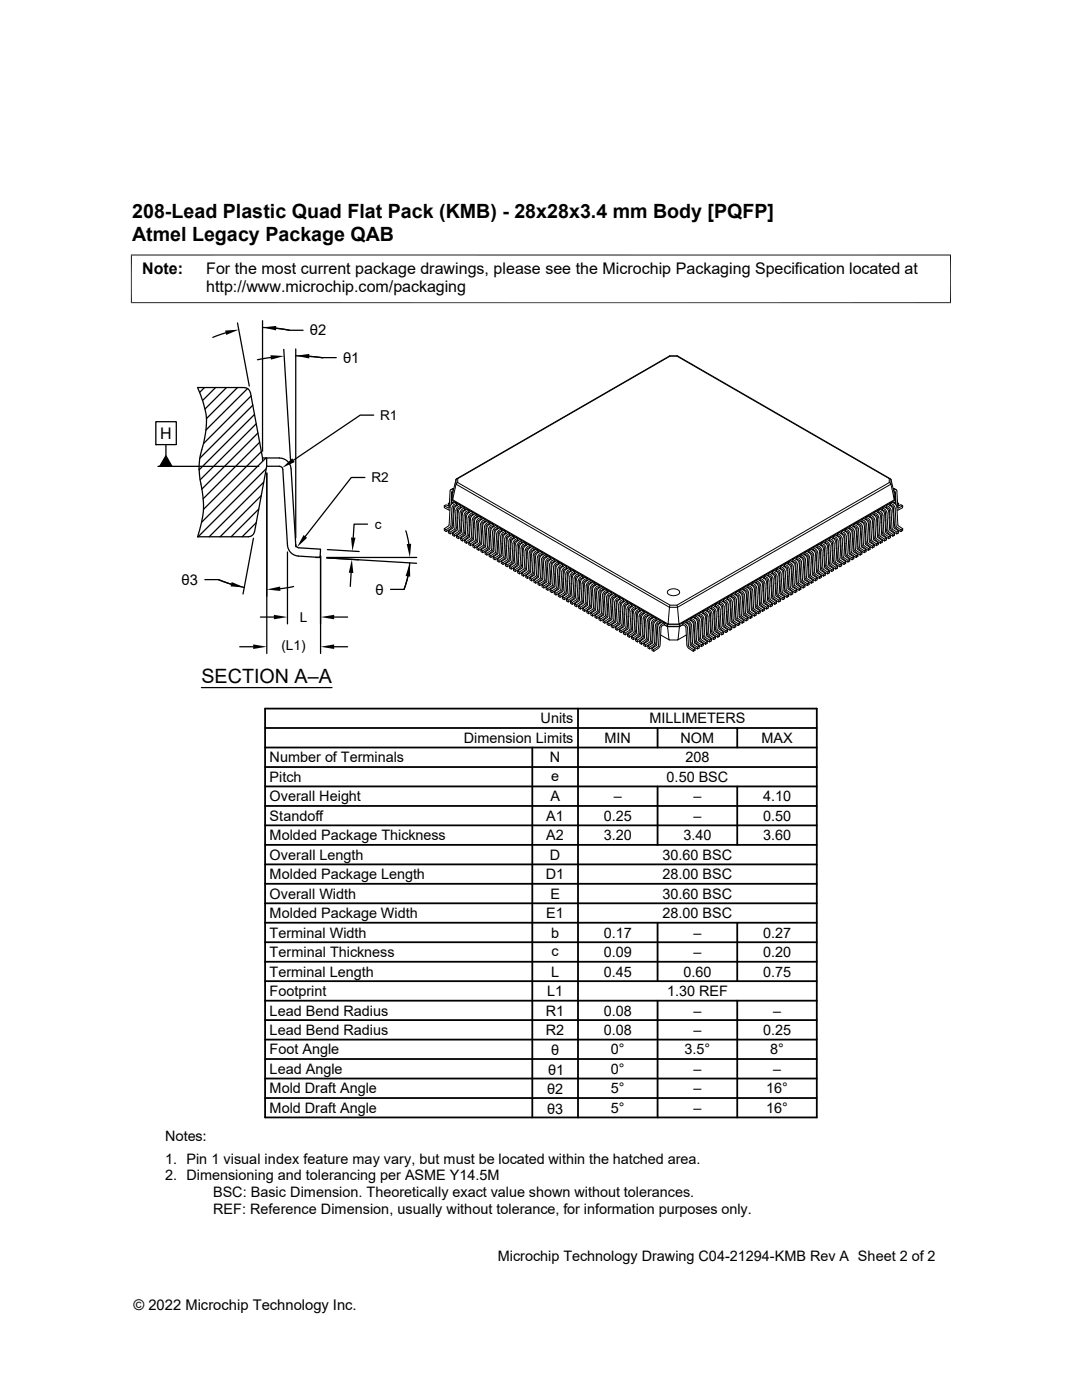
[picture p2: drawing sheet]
<svg xmlns="http://www.w3.org/2000/svg" width="216mm" height="279mm" viewBox="0 0 216 279" stroke-linecap="round" stroke-linejoin="round" font-family="sans-serif">
<g fill="none" stroke="#000" stroke-width=".2">
<path d="M26.1 50.9h163.7M26.2 50.8v9.7M189.7 50.8v9.7M26.1 60.4h163.7M133.6 71l.1 .1M135.1 71.1l42.6 24.5M135.1 71h-1.5l-42.5 24.6M90.1 98.8l-.1 1.9M90.1 98.4v1.8M90.1 99.8l43.1 24.9M90.3 97.8l-.4-.1-.1 .3-.2 3.3-1-.4M90.3 97.7l.2 .2"/>
<path d="M90.4 98.2l-.2-.1-.1 .3M90.4 98.3l-.3 .1M90.6 97.5l-.7 .2M91 95.7v.9l42.6 24.6h1.6l42.6-24.6v-.9M91 95.7l-.7 2.8v1.2M91.3 95.5l42.4-24.4h1.4l42.3 24.4v.8l-42.3 24.5h-1.4l-42.4-24.5zM91.3 96.3l-.3 .3-.7 3.1 43 24.8M91.3 95.5l-.3 .2M177.4 95.5l.4 .2M177.8 95.7l.7 2.8v1.2l-.7-3.1-.4-.3M178.2 97.5l.6 .2M178.4 98.2l.2-.1 .1 .3"/>
<path d="M178.4 98.3l.3 .1v1.8M178.5 99.7l-43 24.8-.4-3.7M178.5 97.7l-.2 .2M178.5 97.8l.3-.1 .2 .3 .2 3.3 .9-.4-.3-.2-.7 .3M178.7 98.8l.1 1.9M178.7 99.8l-43.1 24.9v.4h-2.4M88.6 105.5l.1 .4 .3 .2 1-.6 .2-.4 .3-3.8 .6-.5v-.4l-.3-.2-.7 .3-.2 .4-.3 3.9-1 .7 .4 .2v.4M89.5 100.5v.4h.1M89.6 101l-.6-.3-.4 .2 .1 .4 1.1 .5M89.7 100.4l-.2 .1 .2 .1M89.9 105.2l-.9 .5M90.1 100.2l.3 .2"/>
<path d="M90.1 100.2l.1 .3M90.3 106.5v.3l.4 .2 .9-.6 .3-.4 .2-3.8 .6-.5v-.4l-.3-.2-.6 .4-.3 .4-.3 3.9-.9 .7 .3 .2 .1 .3M90.3 105.4l-.8 .6 .3 .2v.4M90.5 101.7l.1 .5M90.6 101.7l-.3 3.7M90.6 101.7l.4-.7 .6-.4 .3 .3v.3l-.6 .5-.2 3.6M90.7 105.6l-.9 .6M91.1 105.3l-.3 .6-1 .7-.3-.2v-.4M91.1 100.8h.1M91.1 100.4l-.6 .4-.3 .5-.3 3.9M91.2 103.3l.2 .1M91.4 101.2l-.4 .5-.3 3.9"/>
<path d="M91.9 101.2l.2 .1M91.9 100.9l-.5 .2M91.9 106.4l-.8 .5 .3 .2 .1 .4M92 103.8h.2M92.7 101.9l.5-.3 .4 .2v.4l-.7 .5-.2 3.8-.3 .3-.9 .7-.4-.2v-.4M92.7 101.9l-.4 .6-.4 3.9M92.7 101.7l.2 .1M92.7 101.3l-.6 .4-.3 .5-.2 3.8-1 .7M92.8 104.2l.2 .1M92.9 106.6l-1 .8 .3 .2 .1 .4M93 103.1l-.1 3.5M93.1 103.1l.4-.8 .5-.3 .4 .3v.3l-.7 .5-.2 3.9-.3 .3-.9 .7-.4-.2v-.4"/>
<path d="M93.4 103.3l-.2 3.5-1 .8M93.6 107.3l-.9 .6 .4 .2v.3M93.6 102.2h.1M93.6 101.8l-.7 .4-.3 .5-.2 3.7-1 .7M93.6 107.3l.3-3.9 .3-.5 .6-.4 .4 .2v.4l-.6 .5-.3 3.8-.3 .4-.9 .6-.4-.2v-.3M93.7 104.7l.1 .1M93.9 107.5l-.8 .6M94.3 108.8l.1 .4 .3 .2 .9-.6M94.4 102.6l.1 .1M94.4 102.3l-.6 .3-.4 .7M94.4 107.8l-.9 .5 .4 .2v.4M94.5 105.2l.1 .1"/>
<path d="M94.7 103l-.4 .6-.4 3.9M94.7 108l-.8 .5M95.1 103.3l.5-.3 .4 .2v.4l-.6 .5-.3 3.8-.3 .4-.9 .6-.4-.2v-.4M95.1 103.3l-.4 .6-.3 3.9M95.2 102.7l-.5 .3M95.2 103.1l.1 .1M95.2 108.2l-.9 .6 .4 .2v.4M95.3 105.6l.1 .1M95.5 103.5l-.4 .6-.4 3.9M95.5 104.5l-.3 3.7M95.5 104.5l.4-.8 .5-.2 .4 .2v.3l-.6 .5-.2 3.6-.5 .7M95.7 108.2l-1 .8"/>
<path d="M95.8 104.7l-.1 3.5M96 103.6l.1 .1M96 103.2l-.5 .3M96 108.7l-.9 .6 .4 .2v.3M96 108.7l.3-3.9 .3-.5 .7-.4 .3 .2v.4l-.6 .5-.3 3.8-.2 .4-1 .6-.3-.2-.1-.3M96.1 106.1l.1 .1M96.4 108.9l-.9 .6M96.8 110.2v.4l.4 .2 .9-.7 .3-.4 .2-3.8 .6-.4v-.4l-.3-.2-.6 .3-.3 .4-.3 3.9-.9 .7 .3 .2 .1 .4M96.8 104l.1 .1M96.8 103.7l-.6 .3-.3 .7M96.9 106.6l.1 .1M96.9 109l.3-3.7 .3-.5 .6-.4 .3 .2v.4l-.6 .5-.3 3.8-.2 .4-1 .6-.3-.2-.1-.4"/>
<path d="M96.9 109l-1 .7 .4 .2v.4M97.1 104.4l-.4 .6-.3 3.9M97.2 109.4l-.9 .5M97.6 104.5l.1 .1M97.6 104.1l-.5 .3M97.7 107l.2 .1M97.9 104.9l-.4 .6-.3 3.9M98 109.9l-.9 .5M98.3 106.1l-.3 3.7M98.4 105l.2 .1M98.4 104.6l-.5 .3M98.4 110.1l-.8 .6 .3 .2 .1 .4"/>
<path d="M98.5 107.5l.2 .1M98.8 110.3l-.9 .6M98.9 110.1l-.1 .2M99.1 106.6l-.2 3.5M99.2 105.6l.5-.3 .4 .2v.4l-.7 .5-.2 3.8-.3 .4-.9 .7-.4-.3v-.3M99.2 105.6l-.4 .6-.4 3.9M99.2 111.6v.4l.4 .2 .9-.7 .3-.3 .2-3.8 .7-.6v-.3l-.4-.2-.6 .3-.3 .4-.2 3.8-1 .8 .4 .2v.4M99.2 105.5h.2M99.2 105.1l-.6 .3-.3 .7M99.3 108l.2 .1M100 110.4l-.3 .7-.9 .6-.4-.2v-.4M100.1 105.9l.1 .1"/>
<path d="M100.1 110.4l.1-3.5 .7-.5v-.4l-.4-.2-.6 .4-.3 .4-.2 3.8-1 .7 .3 .3 .1 .3M100.1 105.5l-.7 .4-.3 .7M100.2 108.5h.1M100.4 111.3l-.8 .5M100.9 106.4h.1M100.9 106l-.7 .4-.3 .5-.2 3.8-1 .7M100.9 111.5l-.9 .6 .4 .2v.3M101 108.9l.1 .1M101.2 106.8l-.4 .6-.4 3.9M101.6 107l.5-.3 .4 .3v.3l-.6 .5-.3 3.8-.3 .4-.9 .6-.4-.2v-.3M101.6 107l-.4 .6-.3 3.9M101.7 106.8l.1 .1"/>
<path d="M101.7 112l-.9 .5 .4 .3v.3M101.7 106.5l-.5 .3M101.8 109.4l.1 .1M102 108.2l-.3 3.8M102 108.2l.3-.6 .6-.4 .4 .2v.4l-.6 .5-.2 3.5M102.5 111.8l-.3 .7-1 .6-.3-.2-.1-.4M102.5 107.3l.1 .1M102.5 107l-.6 .3-.3 .5-.3 3.8-.9 .7M102.6 109.9h.1M102.6 112.3l-1 .7 .4 .2v.4M102.8 108.7l-.2 3.5M102.8 112.7l-.8 .5"/>
<path d="M103.3 108l.5-.3 .3 .2v.4l-.6 .5-.3 3.8-.2 .3-1 .7-.3-.2-.1-.4M103.3 108l-.5 .7M103.3 107.4l-.6 .4-.3 .5-.2 3.7-1 .8M103.3 107.8l.1 .1M103.4 110.3l.1 .1M103.6 108.2l-.4 .6-.3 3.8M104.1 112.8l-.3 .6-1 .7-.3-.2-.1-.4M104.1 107.9l-.5 .3M104.1 108.3h.1M104.1 113.4l-.8 .6 .3 .2 .1 .3M104.2 110.8l.2 .1M104.3 109.2l.6-.5v-.3l-.3-.3-.7 .4-.2 .4-.3 3.8-1 .8 .4 .2v.4"/>
<path d="M104.3 109.2l-.2 3.6M104.4 109.7l-.3 3.7M104.5 113.6l-.9 .6M104.8 109.9l-.3 3.7M104.9 108.9l.5-.3 .3 .2v.4l-.6 .5-.2 3.8-.3 .4-.9 .6-.4-.2v-.3M104.9 108.9l-.5 .8M104.9 114.9v.4l.4 .2 .8-.6M104.9 108.4l-.6 .3-.3 .5-.2 3.8-1 .7M104.9 108.7l.2 .1M104.9 113.9l-.8 .5 .3 .2 .1 .4M105 111.3l.2 .1M105.2 109.1l-.4 .8"/>
<path d="M105.7 109.4l.5-.3 .4 .2v.4l-.7 .5-.2 3.8-.3 .4-.9 .6-.4-.2v-.4M105.7 109.4l-.4 .6-.4 3.9M105.7 109.2l.2 .1M105.7 108.8l-.5 .3M105.8 111.7l.2 .1M106.1 114.9l.5-.7 .1-3.6 .7-.5v-.4l-.4-.1-.6 .3-.3 .4-.2 3.8-1 .8 .3 .2 .1 .4M106.6 109.7h.1M106.6 109.3l-.7 .4-.3 .5-.2 3.7-1 .7M106.7 112.2l.1 .1M106.9 115l-.8 .6M107.2 111.3l-.3 3.7M107.3 110.3l.5-.3 .4 .2v.4l-.7 .5-.2 3.8-.3 .4-.9 .6-.4-.2v-.3"/>
<path d="M107.3 110.3l-.4 .6-.2 3.7-1 .8 .4 .2v.3M107.4 110.1l.1 .1M107.4 109.7l-.7 .4-.3 .6-.2 3.7-1 .7M107.4 115.3l.3-3.9 .3-.6 .6-.3 .4 .2v.4l-.6 .5-.3 3.8-.3 .4-.9 .6-.4-.2v-.4M107.4 115.3l-.9 .5 .4 .2v.4M107.5 112.7l.1 .1M107.7 110.5l-.5 .8M107.7 115.5l-.8 .5M108.2 110.6l.1 .1M108.2 110.2l-.5 .3M108.3 113.1l.1 .1M108.9 111.3l.5-.3 .4 .2v.3l-.6 .5"/>
<path d="M108.9 111.3l-.4 .6-.2 3.7-1 .7 .4 .2v.4M109 115.6l-.4 .6-.9 .7-.3-.2-.1-.4M109 116.2l-.9 .6 .4 .2v.3M109 111.1h.1M109 110.7l-.6 .4-.3 .5-.4 3.9M109.1 113.6l.1 .1M109.2 112l-.2 3.6M109.3 116.4l-.8 .6M109.8 111.2l-.6 .3-.3 .6-.2 3.6-1 .8M109.8 111.5l.1 .1M109.8 116l-.3 .7-1 .6-.3-.2-.1-.3M109.9 114.1l.1 .1"/>
<path d="M110 112.5l.6-.5v-.4l-.3-.2-.7 .4-.3 .5-.3 3.9M110 112.5l-.2 3.6M110.6 111.6l-.6 .4-.3 .5-.3 3.9M110.6 112l.1 .1M110.6 117.2l-.8 .5 .3 .2 .1 .4M110.7 114.6h.1M110.9 112.8l-.1 .2-.3 3.8-.2 .4-1 .6-.3-.2-.1-.4M110.9 112.8l.5-.3v-.4l-.3-.2-.7 .4-.2 .3-.3 3.9-1 .7 .4 .3v.3M110.9 112.4l-.4 .6-.2 3.8-1 .7M110.9 113.4l-.3 3.7M111 117.4l-.9 .5M111.4 118.6v.4l.4 .2 .8-.5"/>
<path d="M111.4 112.6l.5-.2 .3 .2v.3l-.6 .6-.2 3.8-.3 .3-.9 .7-.4-.2v-.4M111.4 112.7l-.5 .7M111.4 117.6l-.8 .6 .3 .2 .1 .3M111.4 112.5h.1M111.4 112.1l-.5 .3M111.4 117.6l.4-3.9 .3-.5 .6-.4 .4 .2v.4l-.7 .5-.2 3.8-.3 .4-.9 .6-.4-.2v-.3M111.5 115l.2 .1M111.7 112.9l-.4 .6-.3 3.8M112.2 112.9l.2 .1M112.2 112.6l-.5 .3M112.3 115.5l.2 .1M112.4 117.9l-1 .7 .3 .3 .1 .3"/>
<path d="M112.5 114.3l-.1 3.6M112.6 114.3l.4-.7 .5-.3 .4 .2v.4l-.7 .5-.1 3.5-.5 .8M113.1 113.4l.1 .1M113.1 118.6l-.9 .5 .4 .2v.4M113.1 113l-.7 .4-.3 .5-.2 3.8-1 .7M113.1 116h.2M113.3 113.8l-.4 .6-.2 3.7-1 .8M113.3 114.8l-.2 3.7M113.4 114.8l.3-.7 .6-.3 .4 .2v.3l-.7 .6-.2 3.8-.3 .3-.9 .7-.4-.2v-.4M113.4 118.8l-.8 .5M113.7 115l-.3 3.7M113.9 113.9l.1 .1"/>
<path d="M113.9 113.5l-.6 .3M113.9 119l-.9 .6 .4 .2v.3M113.9 119l.3-3.9 .3-.5 .6-.4 .4 .2v.4l-.6 .5-.3 3.8-.3 .4-.9 .6-.4-.1v-.4M114 116.4l.1 .1M114.2 114.3l-.5 .7M114.7 114.3l.1 .1M114.7 114l-.5 .3M114.7 119.5l-.9 .6 .4 .1v.4M114.8 116.9l.1 .1M115.3 116l-.2 3.5-.9 .7M115.4 115l.5-.3 .4 .2v.4l-.6 .5M115.4 115l-.4 .6-.2 3.7-.1 .2"/>
<path d="M115.5 114.8l.1 .1M115.5 114.4l-.6 .4-.3 .5-.3 3.8-.9 .7M115.6 117.3l.1 .1M115.7 115.8l-.2 3.5-.5 .8M116.1 116.4l-.2 3.8M116.3 115.3l.1 .1M116.3 114.9l-.6 .4-.3 .7M116.4 117.8l.1 .1M116.6 116.1l-.1 .2-.3 3.8-.2 .4-1 .6-.3-.2-.1-.4M116.6 116l.5-.2v-.4l-.3-.2-.7 .3-.2 .4-.3 3.9-1 .7 .4 .2v.4M117.1 115.8h.1M117.1 115.4l-.6 .4-.3 .6"/>
<path d="M117.2 118.3l.1 .1M117.4 116.2l-.4 .6-.3 3.8M117.9 116.4l.5-.3 .3 .2v.4l-.6 .5-.2 3.5M117.9 116.4l-.4 .6-.4 3.9M117.9 116.2l.1 .1M117.9 115.8l-.5 .3M118 118.8l.2 .1M118.7 116.7l.2 .1M118.7 116.3l-.6 .4-.3 .5-.2 3.7-.1 .2M118.8 119.2l.2 .1M119 118.1l-.1 3.5-1 .8 .3 .2 .1 .4M119.1 118.1l.3-.7 .6-.3 .4 .2v.3l-.7 .5-.2 3.6"/>
<path d="M119.5 117.2h.2M119.5 116.8l-.6 .4-.3 .5-.2 3.7-1 .7M119.6 119.7l.2 .1M119.8 118.6l-.1 3.5M119.8 117.6l-.4 .6-.3 3.8M119.9 118.6l.4-.8 .5-.3 .4 .2v.4l-.7 .5-.2 3.8-.3 .4-.9 .6-.4-.2v-.3M120.4 117.6l.1 .1M120.4 117.3l-.6 .2M121.2 118.1l.1 .1M121.2 117.7l-.6 .4-.4 .5-.2 3.8-.9 .7M121.5 119.5l-.2 3.5M121.8 119.7l-.2 3.5"/>
<path d="M121.9 118.7l.5-.3 .4 .3v.3l-.6 .5-.2 3.6-.5 .7M121.9 118.8l-.4 .7M122 118.6h.1M122 118.2l-.6 .4-.3 .5-.3 3.7-.9 .7M122.8 118.7l-.6 .3-.4 .7M122.8 119l.1 .1M123.6 119.1l-.6 .4-.3 .7M123.6 119.5l.1 .1M123.9 119.9l-.4 .6-.3 3.9M124.4 119.6l-.5 .3M124.4 120l.1 .1M133.2 117.9a1.65 1.65 0 0 1 2.4 .2 1.06 1.06 0 0 1-1.4 .8 .77 .77 0 0 1-1-1z"/>
<path d="M144.4 119.6l.5 .3M144.4 120l-.2 .1M144.9 119.9l.4 .6 .3 3.9M145.2 119.1l.6 .4 .3 .5 .2 3.7 1 .8 .3-.2v.3l-.3 .2v-.3M145.2 119.5l-.1 .1M146 118.7l.6 .3 .3 .7M146 119l-.1 .1M146.5 120l-.5-.8-.5-.3-.3 .2v.4l.6 .5 .2 3.5M146.5 120l.3 3.7M146.8 118.2l.6 .4 .3 .5 .3 3.7 .9 .7 .4-.2-.1 .4-.3 .2v-.4M146.8 118.6h-.1M146.9 118.8l.4 .6 .3 3.8"/>
<path d="M146.9 118.7l-.6-.3-.3 .3v.3l.6 .5 .2 3.6 .3 .6 1 .7M146.9 119.7l.2 3.5M147.6 117.7l.6 .4 .3 .5 .3 3.8 .9 .7 .4-.2v.3l-.4 .2v-.3M147.6 118.1l-.1 .1M148.2 118.6l-.6-.5v-.4l.4-.2 .6 .4 .3 .5 .2 3.7M148.3 118.6l.1 3.5M148.4 117.3l.5 .2M148.4 117.6l-.1 .1M148.9 117.6l.5 .6 .3 3.8M149.1 119.7l-.1 .1M149.2 116.8l.6 .4 .4 .5 .3 3.9M149.2 117.2h-.1"/>
<path d="M149.9 119.2l-.1 .1M150.1 116.3l.6 .4 .3 .5 .3 3.9M150.1 116.7l-.2 .1M150.8 118.8l-.2 .1M150.9 115.8l.5 .3M150.9 116.2l-.2 .1M150.9 116.4l-.5-.3-.3 .2v.4l.6 .5 .2 3.5M150.9 116.4l.4 .6 .4 3.9M151.4 116.2l.4 .6 .3 3.8M151.6 118.3l-.2 .1M151.7 115.4l.6 .4 .3 .6M151.7 115.8h-.2"/>
<path d="M152.2 116.1l.1 .2 .2 3.8 .3 .4 1 .6M152.2 116l-.5-.2v-.4l.3-.2 .6 .3 .4 .6 .3 3.9M152.4 117.8l-.2 .1M152.5 114.9l.6 .4 .3 .5 .2 3.7 1 .7 .4-.1-.1 .3-.3 .2v-.4M152.5 115.3l-.1 .1M152.6 116.4l.3 3.8M153.2 117.3l-.1 .1M153.3 120l.8 .5M153.3 114.4l.6 .4 .3 .5 .3 3.8 .9 .7 .4-.2-.1 .4-.3 .1v-.3M153.3 114.8l-.1 .1M153.4 115l-.6-.3-.3 .2v.4l.6 .5 .2 3.5 .3 .7 1 .6M153.4 115l.4 .6 .3 3.9"/>
<path d="M154 116.9l-.1 .1M154.1 119.5l.9 .6M154.1 114l.5 .3M154.1 114.3l-.1 .1M154.6 114.3l.4 .7M154.8 116.4l-.1 .1M154.9 119l-.3-3.9-.3-.5-.7-.4-.3 .2v.4l.6 .5 .3 3.8 .2 .4 1 .6M154.9 119l.9 .6M154.9 113.5l.5 .3M154.9 113.9l-.1 .1M155.1 115l.3 3.7M155.4 118.8l.8 .5 .4-.2-.1 .4-.3 .2v-.4"/>
<path d="M155.4 114.8l-.3-.7-.6-.3-.4 .2v.3l.6 .6 .3 3.8 .3 .3 .9 .7M155.4 114.8l.3 3.7M155.4 113.8l.5 .6 .2 3.7 .9 .8 .4-.3v.4l-.4 .2v-.3M155.6 116h-.1M155.7 118.6l.9 .5M155.7 113l.6 .4 .4 .5 .2 3.8 .9 .7 .4-.2v.3l-.4 .2v-.3M155.7 113.4l-.1 .1M156.4 115.5l-.1 .1M156.5 112.6l.6 .3M156.5 112.9l-.1 .1M157.1 112.9l.4 .6 .3 3.8M157.2 115l-.1 .1"/>
<path d="M157.3 117.6l-.3-3.9-.3-.5-.6-.4-.4 .2v.4l.7 .5 .2 3.8 .3 .4 .9 .6M157.4 117.6l.8 .6M157.4 112.1l.5 .3M157.4 112.5h-.2M157.4 117l.3 .6 .9 .7M157.4 112.6l-.5-.2-.4 .2v.3l.7 .6 .2 3.5M157.4 118.6l-1-.7-.2-3.7-.3-.5-.6-.4-.4 .2v.4l.7 .5 .2 3.8 .3 .4 .9 .6M157.4 112.7l.4 .7M157.8 117.4l.9 .5 .3-.2v.4l-.4 .2 .1-.4M157.9 112.8l.1 .2 .2 3.8 .3 .4 .9 .6M157.9 113.4l.3 3.7M157.9 112.8l-.5-.3v-.4l.3-.2 .6 .4 .3 .5 .3 3.7 .9 .7"/>
<path d="M157.9 112.4l.4 .6 .3 3.9M158.1 114.6h-.2M158.2 117.2l.8 .5M158.2 111.6l.6 .4 .3 .5 .3 3.9M158.2 112l-.2 .1M158.6 116.9l.9 .6 .3-.3v.4l-.4 .2 .1-.3M158.8 112.5l-.6-.5v-.4l.3-.2 .6 .4 .3 .5 .4 3.9M158.8 112.5l.2 3.6M158.9 114.1l-.2 .1M159 116l.3 .7 1 .6M159 111.2l.6 .3 .3 .6 .2 3.7 1 .7 .4-.2-.1 .4-.3 .2v-.4M159 111.5l-.1 .1"/>
<path d="M159.4 116.4l.9 .6 .3-.2v.3l-.3 .2v-.3M159.7 113.6l-.1 .1M159.8 116.2l.8 .6M159.8 110.7l.6 .4 .3 .5 .3 3.9M159.8 111.1h-.1M159.8 115.6l.3 .6 1 .7M159.9 111.3l-.6-.3-.3 .2v.3l.6 .5 .2 3.6M159.9 111.3l.4 .6 .2 3.7 1 .7M160.5 113.1l-.1 .1M160.6 110.2l.5 .3M160.6 110.6l-.1 .1M161.1 115.5l.8 .5 .4-.2-.1 .4-.3 .2v-.4"/>
<path d="M161.1 110.5l.4 .8M161.3 112.7l-.1 .1M161.4 115.3l-.3-3.9-.3-.6-.7-.3-.3 .2v.4l.6 .5 .3 3.8 .2 .4 1 .6M161.4 115.3l.9 .5M161.4 109.7l.6 .4 .3 .6 .3 3.7 .9 .7 .4-.2v.4l-.4 .2v-.4M161.4 110.1l-.1 .1M161.5 110.3l-.5-.3-.4 .2v.4l.6 .5 .2 3.5 .5 .8M161.5 110.3l.4 .6 .2 3.7 1 .8M161.6 111.3l.1 3.5M161.8 114.8l.1 .2M161.8 115.4l.9 .5M161.9 115l.8 .6 .4-.2-.1 .3-.3 .2v-.3"/>
<path d="M162.1 112.2l-.1 .1M162.2 109.3l.6 .4 .4 .5 .2 3.7 .9 .7 .4-.2v.4l-.4 .2v-.4M162.2 109.7h-.1M162.9 111.7l-.1 .1M163 109.2l-.1 .1M163 108.8l.6 .3M163.1 109.4l-.5-.3-.4 .2v.4l.7 .5 .2 3.6 .3 .6 .9 .6M163.1 109.4l.4 .6 .3 3.9M163.6 109.1l.4 .8M163.7 111.3l-.1 .1M163.9 113.9l.8 .5M163.9 108.7l-.2 .1"/>
<path d="M163.9 108.4l.6 .3 .3 .5 .2 3.8 1 .7 .3-.2v.4l-.4 .2 .1-.4M163.9 114.9l-1-.7-.2-3.8-.3-.5-.6-.3-.4 .1v.4l.7 .5 .1 3.6 .4 .6 .9 .7M163.9 108.9l-.5-.3-.4 .2v.4l.7 .5 .2 3.5 .4 .8M163.9 108.9l.4 .8M164 109.9l.2 3.5 1 .8 .3-.2v.3l-.4 .2 .1-.3M164.3 114l.8 .5M164.4 109.7l.1 3.5M164.5 109.2l-.6-.5v-.3l.3-.3 .6 .4 .3 .6 .3 3.7 .9 .7M164.5 109.2l.2 3.6M164.5 113.2l1 .8M164.6 110.8l-.2 .1M164.7 108.3h-.2"/>
<path d="M164.7 112.8l.3 .6 .9 .7M164.7 107.9l.5 .3M165.2 108.2l.4 .6 .3 3.8M165.4 110.3l-.2 .1M165.5 107.8l-.1 .1M165.5 107.4l.6 .4 .3 .5 .2 3.8 1 .7 .4-.3-.1 .4-.3 .2v-.3M165.5 108l-.5-.3-.3 .2v.4l.6 .5 .2 3.6 .3 .5 1 .7M165.5 108l.5 .7M165.9 112.7l.9 .5 .3-.2v.4l-.3 .2v-.4M166 108.7l.2 3.5M166.2 112.3l.9 .7M166.2 109.9h-.1"/>
<path d="M166.3 107.3l-.1 .1M166.3 107l.6 .3 .3 .5 .3 3.9M166.3 111.8l.3 .7 1 .6M166.8 108.2l-.4-.6-.6-.4-.3 .2v.4l.6 .5 .2 3.5M166.8 108.2l.2 3.6 1 .7M167 109.4l-.1 .1M167.1 106.8l-.1 .1M167.1 106.5l.5 .3M167.2 107l-.6-.3-.3 .3v.3l.6 .5 .2 3.7 .3 .5 1 .6M167.2 107l.4 .6 .3 3.9M167.6 111.7l.8 .6 .4-.2-.1 .3-.3 .2v-.3M167.6 106.8l.4 .6 .2 3.7"/>
<path d="M167.8 108.9l-.1 .1M167.9 110.9l-.2-3.5-.6-.6v-.3l.4-.2 .6 .3 .3 .6 .2 3.7 1 .7M167.9 106l.6 .4 .3 .5 .4 3.9M167.9 106.4h-.1M167.9 111.5l.9 .6M167.9 110.9l.4 .6 .9 .7M168.3 111.1l.1 .2M168.4 111.3l.8 .5 .4-.2-.1 .4-.3 .2v-.4M168.6 108.5h-.1M168.7 110.4l-.1-3.5-.7-.5v-.4l.4-.2 .6 .4 .3 .5 .2 3.7 1 .7M168.7 105.5l.6 .4 .4 .7M168.7 105.9l-.1 .1"/>
<path d="M168.7 110.4l.4 .7 .9 .6M169.2 110.8l.8 .6 .4-.3v.4l-.4 .2v-.3M169.4 108l-.1 .1M169.5 105.1l.6 .3 .4 .7M169.5 105.5h-.1M169.6 105.6l.4 .6 .3 3.9M169.6 105.6l-.5-.3-.4 .2v.4l.7 .5 .2 3.7 .3 .5 .9 .7M169.7 106.6l.2 3.5M169.9 110.1l.1 .2M170 110.3l.8 .6 .4-.2v.3l-.4 .3v-.4M170.2 107.5l-.1 .1M170.3 110.1l.9 .6"/>
<path d="M170.3 104.6l.6 .3M170.3 105l-.1 .1M170.5 106.1l.2 3.5 1 .8 .3-.2v.4l-.4 .2 .1-.4M170.8 110.2l.8 .6M170.9 104.9l.4 .6 .3 3.9M171 109.5l-.2-3.7-.3-.6-.6-.3-.4 .2v.4l.7 .4 .1 3.6 .5 .7M171 109.5l1 .7M171.1 107l-.2 .1M171.2 104.1l.5 .3M171.2 104.5l-.2 .1M171.6 109.4l.9 .5 .3-.2v.4l-.4 .2 .1-.4M171.7 104.4l.4 .8"/>
<path d="M171.9 109l.1 .2M171.9 109l-.3-3.7-.3-.5-.6-.4-.4 .2v.4l.7 .5 .2 3.8 .3 .4 .9 .6M171.9 106.6l-.2 .1M172 109.2l.8 .5M172 103.7l.6 .3 .3 .6 .2 3.7 1 .7 .4-.2-.1 .4-.3 .2v-.4M172 104l-.1 .1M172.1 105.2l.3 3.7M172.4 108.9l.9 .6 .3-.2v.3l-.4 .2 .1-.3M172.5 105l-.4-.7-.6-.4-.3 .2v.4l.6 .5 .2 3.8 .3 .4 .9 .6M172.5 105l.3 3.7M172.7 106.1l-.1 .1M172.8 108.7l.8 .6"/>
<path d="M172.8 103.2l.5 .3M172.8 103.6l-.1 .1M173.2 108.8l.9 .6M173.3 104.5l-.5-.8-.5-.2-.3 .2v.3l.6 .5 .2 3.6 .4 .7M173.3 104.5l.2 3.5M173.3 103.5l.4 .6 .3 3.9M173.5 108l1 .8M173.5 105.6l-.1 .1M173.6 102.7l.5 .3M173.6 103.1l-.1 .1M173.7 103.3l-.6-.3-.3 .2v.4l.6 .5 .2 3.6 .3 .6 1 .6M173.7 103.3l.4 .6 .3 3.9"/>
<path d="M174.1 108l.8 .5 .4-.2-.1 .4-.3 .2v-.4M174.1 103l.4 .6 .3 3.9M174.3 105.2l-.1 .1M174.4 107.8l.9 .5M174.4 102.3l.6 .3 .3 .6 .3 3.7 .9 .7 .4-.2v.4l-.4 .2v-.4M174.4 102.6l-.1 .1M174.9 107.5l.8 .6 .4-.2-.1 .3-.3 .2v-.3M174.9 103.6l-.4-.8-.5-.3-.4 .2v.4l.6 .5 .3 3.8 .2 .4 1 .6M174.9 103.6l.2 3.5 1 .8M175.1 104.7l-.1 .1M175.2 106.7l-.2-3.6-.6-.5v-.3l.4-.3 .6 .4 .3 .6 .2 3.7 1 .7M175.2 101.8l.6 .4 .3 .5 .3 3.7 .9 .7 .4-.2v.4l-.4 .2v-.4"/>
<path d="M175.2 102.2h-.1M175.2 106.7l.4 .6 .9 .7M175.9 104.2l-.1 .1M176 101.3l.6 .4 .4 .5 .2 3.7 .9 .8 .4-.2v.3l-.4 .2v-.3M176 101.7l-.1 .1M176.1 101.9l-.5-.3-.4 .2v.4l.7 .5 .2 3.6 .3 .5 .9 .7M176.1 101.9l.4 .6 .3 3.9M176.7 102.2l-.7-.5v-.4l.4-.2 .6 .4 .3 .5 .2 3.8 1 .7M176.7 102.2l.1 3.5M176.7 103.8h-.1M176.8 106.4l.9 .5M176.8 100.9l.6 .2"/>
<path d="M176.8 101.2l-.1 .1M176.9 105.7l.3 .7 .9 .6M177.4 101.2l.4 .5 .3 3.9M177.6 103.3l-.2 .1M177.7 100.8h-.2M177.7 100.4l.6 .4 .3 .6M178.1 105.6l.9 .6 .3-.2v.4l-.4 .2 .1-.4M178.3 101.7l-.1 .5M178.5 105.4l-.4-3.9-.3-.5-.6-.4-.4 .3v.3l.7 .5 .2 3.8 .3 .4 .9 .7M178.5 105.4l.8 .6M178.6 101.4l.3 3.8M178.7 100.2l-.3 .2"/>
<path d="M178.7 100.2l-.1 .3M178.9 105.2l.9 .5 .3-.2v.4l-.4 .2 .1-.4M179.1 100.4l.2 .1-.2 .1M179.3 100.5v.4h-.2M180.1 100.9v.4l-1.1 .5M180.1 105.5l-.9-.7-.3-3.7-.3-.6-.6-.3-.3 .2v.4l.6 .5 .2 3.8 .3 .4 .9 .6M113.8 120.1l.1 .3 .3 .2 .9-.5M115.8 120.2l-.8 .5M116.6 120.7l-.8 .5M117.1 121.9v.4l.4 .2 .9-.6 .3-.4 .2-3.8 .6-.5v-.4l-.3-.2-.6 .3-.3 .4-.3 3.9-.9 .7 .3 .2 .1 .4M117.1 120.3l-.3 .6-1 .7-.3-.3-.1-.3M117.1 120.3l.2-3.6 .6-.5v-.4l-.3-.2-.7 .4-.2 .4-.3 3.8-1 .8 .4 .2v.4"/>
<path d="M117.1 120.9l-.8 .6 .3 .2v.3M117.5 121.1l-.9 .6M117.9 120.7l-.3 .7-1 .6-.3-.2v-.3M119.1 122l-.9 .6M119.5 123.3v.4l.4 .2 .9-.6 .3-.4 .2-3.8 .7-.5v-.4l-.4-.2-.6 .4-.3 .3-.2 3.9-1 .7 .4 .2v.4M119.5 121.7l-.3 .6-.9 .7-.4-.2v-.4M119.7 122.1l-1 .8 .4 .2v.3M120.3 123.8v.4l.4 .2 .9-.6M120.5 120.2h.1M121.2 123.3l-.9 .5 .4 .2v.4M121.3 120.6l.1 .1M121.3 123l-.1 .2"/>
<path d="M121.6 123.3l-.9 .7M121.9 124.7l.1 .4 .3 .2 1-.6 .2-.4 .3-3.8 .6-.5v-.4l-.3-.2-.7 .4-.2 .3-.3 3.9-1 .7 .4 .2v.4M122 123.7l-.9 .6 .4 .2v.3M122 123.7l.3-3.9 .3-.5 .7-.4 .3 .2v.4l-.6 .5-.3 3.8-.2 .4-1 .6-.3-.2-.1-.3M122.1 121.1l.1 .1M122.6 120.2l-.1 3.5-1 .8M122.8 125.2v.4l.3 .2 .9-.6M122.9 121.6l.1 .1M123.1 124.4l-.8 .5M123.6 124.7l-.8 .5 .3 .2v.4M123.7 122l.1 .1M124.1 124.7l-1 .7"/>
<path d="M124.3 121.1l-.2 3.6M124.4 120.1l.5-.2 .3 .2v.3l-.6 .5-.2 3.6-.4 .7M124.4 120.2l-.4 .6-.4 3.8M124.4 125.1l-.8 .6 .3 .2 .1 .3M124.4 125.1l.4-3.9 .3-.5 .6-.4 .3 .2v.4l-.6 .5-.2 3.8-.3 .4-.9 .6-.4-.2v-.3M124.5 122.5l.2 .1M124.8 125.3l-.9 .6M125.2 120.4l.1 .1M125.2 120.1l-.6 .3-.3 .7M125.3 123l.2 .1M125.3 125.4l-.9 .8 .3 .1 .1 .4M125.5 121.8l-.2 3.6"/>
<path d="M125.6 125.8l-.9 .5M126 121.1l.5-.3 .4 .2v.4l-.7 .5-.2 3.5M126 121.1l-.5 .8M126 125.4l-.3 .7-.9 .6-.4-.2v-.3M126 120.9l.2 .1M126 120.5l-.6 .4-.3 .5-.3 3.9M126.1 123.4l.2 .1M126.3 121.3l-.4 .6-.3 3.9M126.9 126.5l-.9 .6 .4 .2v.4M126.9 125.9l.1-3.6 .7-.4v-.4l-.4-.2-.6 .3-.3 .4-.2 3.9-1 .7 .4 .2v.4M126.9 121l-.6 .3M126.9 125.9l-.4 .6-.9 .7-.4-.2v-.4"/>
<path d="M126.9 121.4l.1 .1M127 123.9l.1 .1M127.2 126.7l-.8 .6M127.3 126.5l-.1 .2M127.5 123l-.2 3.5M127.6 122l.5-.3 .4 .2v.4l-.7 .5-.2 3.8-.3 .4-.9 .7-.4-.3v-.3M127.6 122l-.4 .6-.3 3.9M127.6 128l.1 .4 .3 .2 1-.6 .2-.4 .3-3.8 .6-.5v-.4l-.3-.2-.7 .3-.2 .4-.3 3.9-1 .7 .4 .2v.4M127.7 121.5l-.6 .3-.4 .6-.2 3.7-.9 .7M127.7 121.9h.1M127.7 127l-.9 .6 .4 .2v.3M127.8 124.4l.1 .1"/>
<path d="M128 122.3l-.5 .7M128 123.3l-.3 3.7M128 123.3l.4-.8 .5-.3 .4 .2v.4l-.6 .5-.2 3.5M128.5 126.8l-.4 .7-.9 .6-.4-.2v-.3M128.5 121.9l-.5 .3M128.5 122.3l.1 .1M128.6 124.9h.1M129.3 128.9v.4l.3 .2 .9-.5M129.3 122.4l-.6 .4-.3 .5-.3 3.8-.9 .7M129.3 122.8l.1 .1M129.3 127.9l-.9 .6 .4 .2v.4M129.4 125.3l.1 .1"/>
<path d="M129.6 123.2l-.4 .6-.2 3.7-1 .7M129.6 128.1l-.8 .6M130 123.4l.6-.3 .3 .3v.3l-.6 .5-.3 3.8-.2 .4-1 .7-.3-.3-.1-.3M130 123.4l-.4 .6-.3 3.9M130.1 122.9l-.5 .3M130.1 123.3h.1M130.1 128.4l-.8 .5 .3 .3v.3M130.2 125.8l.1 .1M130.4 124.7l-.3 3.7M130.4 123.7l-.4 .5-.3 3.9M130.4 124.7l.4-.7 .6-.4 .3 .2v.4l-.6 .5-.2 3.5-.4 .8M130.8 124.9l-.2 3.5-1 .8"/>
<path d="M130.9 123.7l.1 .1M130.9 128.9l-.8 .5 .3 .2 .1 .4M130.9 123.4l-.5 .2M131 126.3h.2M131.2 125.1l-.3 3.8M131.7 124.4l.5-.3 .3 .2v.4l-.6 .5-.2 3.8-.3 .3-.9 .7-.4-.2v-.4M131.7 124.4l-.5 .7M131.7 124.2l.1 .1M131.7 123.8l-.6 .4-.3 .7M131.8 126.7l1.7 1M132 124.6l-.4 .6-.2 3.7-1 .7M132.5 124.3l-.5 .3"/>
<path d="M133.2 125.1l.3 2.6M133.5 127.7h1.7M133.7 120.8l-.4 3.7h2.2M135.6 125.1h-2.4l-.7-.4 .7 .4M135.6 124.7h-2.4v.4M135.6 125.1l-.4 2.6M136.2 124.3l.5 .3M136.2 124.7l-.6 .4M136.7 124.6l.5 .6 .2 3.7 .9 .7 .4-.2v.4l-.4 .2v-.4M136.9 126.7l-1.6 1M137.1 123.8l.6 .4 .3 .5 .2 3.8 1 .7 .3-.3v.4l-.4 .2 .1-.3M137.1 124.2l-.2 .1"/>
<path d="M137.1 124.4l-.5-.3-.4 .2v.4l.7 .5 .2 3.6 .3 .5 .9 .7M137.1 124.4l.4 .7M137.6 125.1l.2 3.8M137.8 126.3h-.2M137.9 128.9l.8 .5M137.9 123.4l.5 .2M137.9 123.7l-.2 .1M138.4 123.7l.4 .5 .3 3.9M138.6 125.8l-.2 .1M138.7 128.4l-.4-3.9-.3-.5-.6-.4-.3 .2v.4l.6 .5 .2 3.5 .3 .7 .9 .6M138.7 128.4l.8 .5M138.7 122.9l.5 .3"/>
<path d="M138.7 123.3h-.1M138.7 123.4l-.5-.3-.3 .3v.3l.6 .5 .2 3.7 .3 .5 1 .7M138.7 123.4l.4 .6 .4 3.9M139.1 128.1l.9 .6 .3-.2v.3l-.3 .3v-.4M139.2 123.2l.4 .6 .2 3.7 1 .7 .3-.2v.4l-.3 .2v-.4M139.3 123.8l-.6-.5v-.4l.3-.2 .6 .3 .4 .6 .2 3.7 .9 .7M139.3 123.8l.2 3.5M139.4 125.3l-.2 .1M139.5 127.9l.8 .6M139.5 122.4l.6 .4 .3 .5 .3 3.9M139.5 122.8l-.1 .1M139.5 127.3l.3 .7 1 .6"/>
<path d="M140.2 124.9h-.1M140.3 126.8l-.2-3.5-.6-.5v-.4l.3-.2 .7 .4 .3 .5 .3 3.9M140.3 121.9l.5 .3M140.3 122.3l-.1 .1M140.3 126.8l.3 .7 1 .6M140.8 127.2l.8 .6 .4-.2-.1 .3-.3 .2v-.3M140.8 122.3l.4 .7M141 124.4l-.1 .1M141.1 127l.9 .6M141.1 121.5l.6 .3 .3 .6 .3 3.7 .9 .7 .4-.2v.4l-.4 .2v-.4M141.1 121.9h-.1M141.2 122l.4 .6 .3 3.9"/>
<path d="M141.2 122l-.5-.3-.4 .2v.4l.6 .5 .2 3.7 .3 .5 1 .7M141.3 123l.1 3.5M141.4 126.5l.1 .2M141.6 126.7l.8 .6 .4-.2-.1 .3-.3 .3v-.4M141.8 123.9l-.1 .1M141.9 125.9l-.1-3.6-.7-.4v-.4l.4-.2 .6 .3 .3 .6 .2 3.7 1 .7M141.9 126.5l.9 .6M141.9 121l.5 .3M141.9 121.4l-.1 .1M141.9 125.9l.4 .6 .9 .7M142.4 121.3l.5 .6 .3 3.9M142.6 123.4l-.1 .1"/>
<path d="M142.7 120.5l.6 .4 .4 .7M142.7 120.9l-.1 .1M142.8 121.1l-.5-.3-.4 .2v.4l.7 .5 .2 3.6 .3 .6 .9 .6M142.8 121.1l.4 .8M143.2 125.8l.8 .5 .4-.1v.3l-.4 .2v-.4M143.2 121.8l.2 3.6M143.4 125.4l.1 .2M143.4 123l-.1 .1M143.6 125.6l.8 .6M143.6 120.1l.6 .3 .3 .6 .2 3.7 1 .7 .3-.2v.4l-.4 .2 .1-.4M143.6 120.4l-.2 .1M143.7 121.6l.3 3.7"/>
<path d="M144 125.3l.8 .6 .4-.2v.3l-.4 .2v-.3M144 121.4l-.3-.7-.6-.4-.4 .2v.4l.7 .5 .2 3.8 .3 .4 .9 .6M144.1 121.4l.2 3.7M144.3 122.5l-.2 .1M144.4 125.1l.8 .6M144.4 120.1l-.5-.2-.3 .2v.3l.6 .5 .2 3.6 .4 .7M144.4 120.2l.4 .6 .4 3.8M144.8 125.2l.8 .6M145.1 122l-.2 .1M145.2 124.7l.8 .5M145.6 124.4l.9 .5 .3-.2v.4l-.3 .2v-.4M145.9 121.6l-.2 .1"/>
<path d="M146 123.5l.3 .7 1 .6M146.7 121.1l-.1 .1M146.8 123.7l.8 .6M146.8 124.7l-.9-.7-.3-3.7-.3-.5-.6-.4-.3 .2v.4l.6 .5 .2 3.8 .3 .4 1 .6M147.1 123.3l1 .7 .4-.2-.1 .4-.3 .2v-.4M147.5 120.6l-.1 .1M147.6 123.3l.9 .5M148.3 120.2h-.1M148.4 122.1l.4 .7 .9 .6M149.1 122.1l1 .8M149.3 123.3l-1-.7-.2-3.7-.3-.5-.6-.4-.4 .2v.4l.6 .5 .3 3.8 .2 .4 1 .6M149.7 122l.8 .6 .4-.2v.4l-.4 .2v-.4"/>
<path d="M150.5 121.6l.8 .5 .4-.2v.4l-.4 .2v-.4M150.9 120.7l.3 .7 .9 .6M150.9 122.4l-1-.7-.2-3.8-.3-.5-.6-.3-.4 .2v.3l.7 .5 .2 3.8 .3 .4 .9 .7M151.3 121.1l.9 .6 .3-.2v.3l-.4 .2 .1-.3M151.7 120.9l.8 .6M151.7 121.9l-1-.7-.2-3.7-.3-.6-.6-.3-.4 .2v.4l.7 .5 .2 3.8 .3 .4 .9 .6M152.1 120.7l.9 .5 .3-.2v.3l-.3 .3v-.4M152.5 120.4l-.4-3.9-.3-.5-.6-.4-.3 .2v.4l.6 .5 .2 3.8 .3 .4 1 .7M152.5 120.4l.8 .6M152.9 120.2l.9 .5 .3-.2v.4l-.3 .2v-.4"/>
</g>
<g fill="none" stroke="#000" stroke-width=".25">
<path d="M40.8 77.3l-1 1M43 77.3l-2.6 2.6M45 66.4l-2.5 .9M45.2 77.3l-4.3 4.3M47.4 64.5l2.3 12.5M47.4 77.3l-6.2 6.2M48.7 77.3h-9.3a15.3 15.3 0 0 1 1.7 8.6l-.5 2.6-.7 2.5-.2 2.6M48.7 77.4a1.21 1.21 0 0 1 1.3 1M49.4 77.5l-8.3 8.3M50 78.4l2.4 13h3.4M50.1 79l-9.5 9.5M52.4 64v26.1"/>
<path d="M52.4 65.4l2.7 .1 2.7 .4M54 71.4l-2.6 .4M55.1 65.5l2.6 .4M56.6 69.7l1.4 22.5M57.8 65.9h2.7M59 69.6v37.8M59 71l5.4 .4M61.7 71.1l2.7 .3M64.4 71.4h2.7M31.1 84.2h4.1v4.5h-4.1zM31.1 88.7h.1M31.5 93.1h20.1"/>
<path d="M33.1 91l1.2 2.1h-2.4zM33.1 88.7v2.3M50.4 80.9l-10.5 10.5M50.8 82.7l-11.1 11.1M51.1 84.6l-11.2 11.2M51.5 86.4l-11.2 11.2M51.8 88.3l-11.3 11.2M52.1 98.9l-8.2 8.2M52.2 90.1l-11.6 11.6M52.4 91.4v.5M52.6 96.2l-10.9 10.9M53.1 91.4l-12.9 12.8"/>
<path d="M53.1 93.5l-13.6 13.6M53.2 91.4v1.6l-2.4 13.1a1.26 1.26 0 0 1-1.2 1h-10.2a18.1 18.1 0 0 0 .5-11.5l-.2-2M53.2 93h2.6M53.2 94.4v36M55.8 91.4a2.32 2.32 0 0 1 2.3 2.2l.9 15.1M55.8 93.1l.4 .1 .2 .5 1 15.1a2.33 2.33 0 0 0 2.1 2.2l4.4 .3 .1-1.7-4.5-.3-.4-.3-.1-.3M72.8 95.3h-2.7l-10 12.8 .8-1M74.6 82.8h-2.7l-13.3 9M40.9 115.7h2.7M43.6 115.7l2.5 .9 2.6 .6M43.6 115.7l2.5 .9M50.6 107.4l-2.1 11.2"/>
<path d="M51.1 104.3l-2.8 2.8M51.6 101.6l-5.5 5.5M57.4 110.2v14.3M58.6 117.1l-2.7 .4M59 108.7v.4M63 111.3h.9M64 110.9v19.5M65.2 111.3h17.9M65.3 109.7l6.4 .4M70.1 114.3l-.2 2.7M71.6 111.7l-6.4-.4 17.9 1.1M73.3 104.6h-2.6l-.2 2.7"/>
<path d="M81 105.9l.6 2.7M81.4 115l-.8 2.6M81.7 112.4a18 18 0 0 1-1.1 5.2h-2.7M40.2 137.2h26.1M47.8 129.1h2.7M52 123.1h2.7M66.7 129.1h2.7M66.7 123.1h2.7"/>
</g>
<g fill="#000">
<path d="M44.9 66l2.7-.2-2.5 1zM54 70.9l2.7 .2-2.6 .7zM52.4 65.3l2.7-.3v.9zM59 71l2.7-.4v.9zM33.1 91l1.2 2.1h-2.4zM56.3 93.3l2-1.8 .5 .7zM46.2 116.2l2.5 1-2.7-.2zM53.2 117.6l2.7-.5v.8zM60.6 106.8l.7 .5-2 1.9zM70.2 111.6l.3 2.8-.9-.1zM70 107.3h.9l-.6 2.7zM81.8 112.3l.1 2.8-1-.1z"/>
<path d="M81.2 108.6l.8-.1-.2 2.8zM50.5 128.6l2.7 .5-2.7 .4zM54.7 122.7l2.7 .4-2.7 .5zM64 123.1l2.7-.4v.9zM64 129.1l2.7-.5v.9z"/>
</g>
<g fill="none" stroke="#000" stroke-width=".36">
<path d="M52.9 157h110.1M52.9 153.1h110.1M52.9 149.2h110.1M52.9 145.3h110.1M52.9 141.4h110.1v81.6h-110.1zM106.2 149.2v73.8M115.3 141.4v81.6M131.2 145.3v3.9M131.2 157v11.6M147.1 145.3v3.9M147.1 157v11.6M52.9 160.8h110.1"/>
<path d="M52.9 172.5h110.1M52.9 168.6h110.1M52.9 164.7h110.1M52.9 176.4h110.1M52.9 188h110.1M52.9 180.3h110.1M52.9 195.8h110.1M52.9 184.1h110.1M52.9 191.9h110.1M52.9 199.7h110.1M131.2 184.1v11.7M131.2 199.7v23.3"/>
<path d="M147.1 184.1v11.7M147.1 199.7v23.3M52.9 207.5h110.1M52.9 215.2h110.1M52.9 203.6h110.1M52.9 211.3h110.1M52.9 219.1h110.1"/>
</g>
<g font-size="3.9">
<text x="26.4" y="43.5">208-Lead Plastic Quad Flat Pack (KMB) - 28x28x3.4 mm Body [PQFP]</text>
<text x="26.4" y="48.1">Atmel Legacy Package QAB</text>
<text x="40.2" y="136.4">SECTION A–A</text>
</g>
<g font-size="3.2">
<text x="28.4" y="54.7">Note:</text>
<text x="41.1" y="58.3">http://www.microchip.com/packaging</text>
<text x="41.1" y="54.7">For the most current package drawings, please see the Microchip Packaging Specification located at</text>
<text x="32" y="87.6">H</text>
</g>
<g font-size="2.9">
<text x="61.8" y="67">θ2</text>
<text x="68.5" y="72.4">θ1</text>
<text x="36.2" y="116.7">θ3</text>
<text x="74.9" y="118.7">θ</text>
<text x="92.5" y="148.3">Dimension Limits</text>
<text x="107.9" y="144.4">Units</text>
<text x="120.7" y="148.3">MIN</text>
<text x="129.6" y="144.4">MILLIMETERS</text>
<text x="135.8" y="148.3">NOM</text>
<text x="151.9" y="148.3">MAX</text>
<text x="53.8" y="152.1">Number of Terminals</text>
<text x="109.7" y="152.1">N</text>
<text x="110" y="155.8">e</text>
<text x="136.8" y="152.1">208</text>
<text x="53.8" y="159.9">Overall Height</text>
<text x="53.8" y="156">Pitch</text>
<text x="109.8" y="159.9">A</text>
<text x="122.5" y="159.9">–</text>
<text x="133" y="156">0.50 BSC</text>
<text x="138.4" y="159.9">–</text>
<text x="152.3" y="159.9">4.10</text>
<text x="53.8" y="167.7">Molded Package Thickness</text>
<text x="53.8" y="163.8">Standoff</text>
<text x="109" y="163.8">A1</text>
<text x="109" y="167.7">A2</text>
<text x="120.5" y="163.8">0.25</text>
<text x="120.5" y="167.7">3.20</text>
<text x="136.4" y="167.7">3.40</text>
<text x="138.4" y="163.8">–</text>
<text x="152.3" y="167.7">3.60</text>
<text x="152.3" y="163.8">0.50</text>
<text x="53.8" y="171.6">Overall Length</text>
<text x="109.7" y="171.6">D</text>
<text x="132.2" y="171.6">30.60 BSC</text>
<text x="53.8" y="175.5">Molded Package Length</text>
<text x="53.8" y="179.4">Overall Width</text>
<text x="108.9" y="175.5">D1</text>
<text x="109.8" y="179.4">E</text>
<text x="132.2" y="175.5">28.00 BSC</text>
<text x="132.2" y="179.4">30.60 BSC</text>
<text x="53.8" y="183.2">Molded Package Width</text>
<text x="109" y="183.2">E1</text>
<text x="132.2" y="183.2">28.00 BSC</text>
<text x="53.8" y="187.1">Terminal Width</text>
<text x="53.8" y="191">Terminal Thickness</text>
<text x="110" y="187.1">b</text>
<text x="110" y="190.7">c</text>
<text x="120.5" y="187.1">0.17</text>
<text x="120.5" y="191">0.09</text>
<text x="138.4" y="191">–</text>
<text x="138.4" y="187.1">–</text>
<text x="152.3" y="191">0.20</text>
<text x="152.3" y="187.1">0.27</text>
<text x="53.8" y="194.9">Terminal Length</text>
<text x="110" y="194.9">L</text>
<text x="120.5" y="194.9">0.45</text>
<text x="136.4" y="194.9">0.60</text>
<text x="152.3" y="194.9">0.75</text>
<text x="53.8" y="198.8">Footprint</text>
<text x="53.8" y="202.7">Lead Bend Radius</text>
<text x="108.9" y="202.7">R1</text>
<text x="109.2" y="198.8">L1</text>
<text x="120.5" y="202.7">0.08</text>
<text x="133.1" y="198.8">1.30 REF</text>
<text x="138.4" y="202.7">–</text>
<text x="154.3" y="202.7">–</text>
<text x="53.8" y="206.6">Lead Bend Radius</text>
<text x="108.9" y="206.6">R2</text>
<text x="120.5" y="206.6">0.08</text>
<text x="138.4" y="206.6">–</text>
<text x="152.3" y="206.6">0.25</text>
<text x="53.8" y="210.4">Foot Angle</text>
<text x="53.8" y="214.3">Lead Angle</text>
<text x="109.4" y="214.5">θ1</text>
<text x="110" y="210.6">θ</text>
<text x="121.9" y="210.4">0°</text>
<text x="121.9" y="214.3">0°</text>
<text x="136.6" y="210.4">3.5°</text>
<text x="138.4" y="214.3">–</text>
<text x="153.7" y="210.4">8°</text>
<text x="154.3" y="214.3">–</text>
<text x="53.8" y="218.2">Mold Draft Angle</text>
<text x="109.2" y="218.4">θ2</text>
<text x="121.9" y="218.2">5°</text>
<text x="138.4" y="218.2">–</text>
<text x="152.9" y="218.2">16°</text>
<text x="32.9" y="227.7">Notes:</text>
<text x="53.8" y="222.1">Mold Draft Angle</text>
<text x="109.2" y="222.3">θ3</text>
<text x="121.9" y="222.1">5°</text>
<text x="138.4" y="222.1">–</text>
<text x="152.9" y="222.1">16°</text>
<text x="32.9" y="232.3">1. Pin 1 visual index feature may vary, but must be located within the hatched area.</text>
<text x="32.9" y="235.6">2. Dimensioning and tolerancing per ASME Y14.5M</text>
<text x="42.5" y="238.9">BSC: Basic Dimension. Theoretically exact value shown without tolerances.</text>
<text x="42.5" y="242.2">REF: Reference Dimension, usually without tolerance, for information purposes only.</text>
<text x="99.3" y="251.7">Microchip Technology Drawing C04-21294-KMB Rev A Sheet 2 of 2</text>
<text x="26.6" y="261.3">© 2022 Microchip Technology Inc.</text>
</g>
<g font-size="2.7">
<text x="75.9" y="83.8">R1</text>
<text x="74.1" y="96.3">R2</text>
<text x="74.8" y="105.6">c</text>
<text x="59.9" y="124.1">L</text>
<text x="56.2" y="129.8">(L1)</text>
</g>
</svg>
